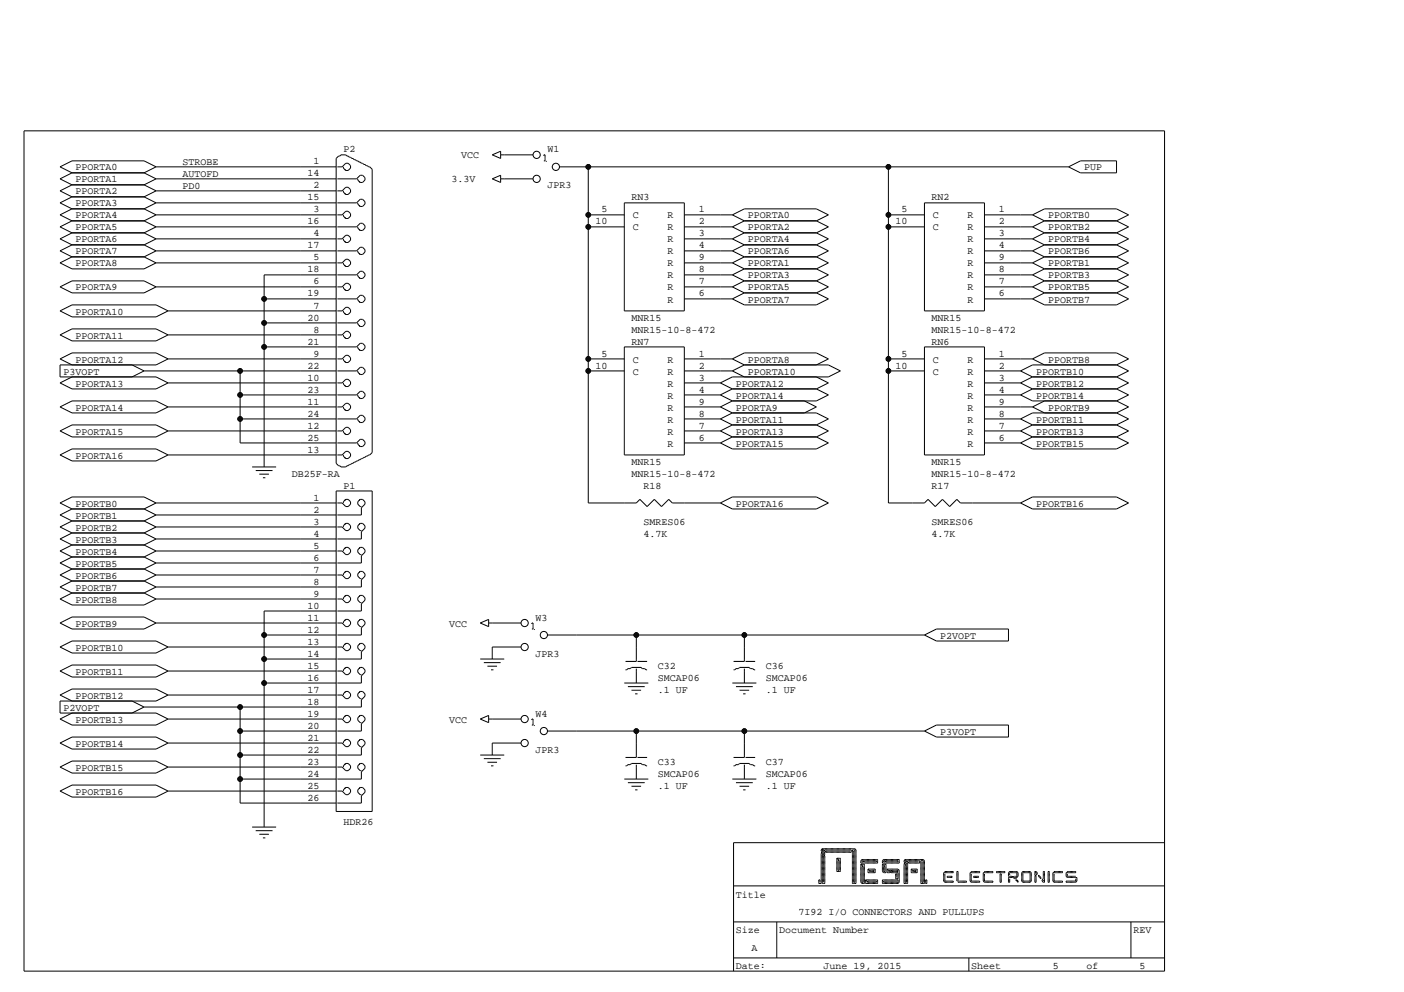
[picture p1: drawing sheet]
<svg xmlns="http://www.w3.org/2000/svg" width="297mm" height="210mm" viewBox="0 0 297 210" stroke-linecap="round" stroke-linejoin="round" font-family="sans-serif">
<g fill="none" stroke="#000" stroke-width=".21">
<path d="M5.1 27.7h241.3v177.8h-241.3zM15.2 36.6h15.3M15.2 36.6l-2.5 1.2 2.5 1.3M15.2 39.1h15.3M15.2 39.1l-2.5 1.3 2.5 1.3M30.5 36.6l2.5 1.2M30.5 39.1l2.5 1.3M33 35.3l-2.5-1.3h-15.3l-2.5 1.3 2.5 1.3M33 37.8h38.1M33 35.3h38.1M33 35.3l-2.5 1.3M33 37.8l-2.5 1.3"/>
<path d="M71.1 33.5l1-.7h1.1l4.3 2.3 .7 .2 .5 .5v60l-.5 .5-1.7 .7-3.3 1.8h-1.1l-1-.8zM71.4 37.8h4l.8-.7h.5l.5 .5v.5l-.5 .5h-.5l-.5-.5v-.3M71.4 35.3h1l.8-.8h.5l.5 .6v.5l-.5 .5h-.5l-.6-.5v-.3M104.1 32.8l1.8-.8v1.5zM104.1 37.8l1.8-.7v1.5zM105.9 32.8h6.9M105.9 37.8h6.9M115.1 32.8h.1M115.1 32.8h.2v1.2h-.2M115.6 34h.1M118.4 35.3h107.7M124.5 35.3v71.1h10.1l.8-.7 1.5 1.5 1.5-1.5 1.6 1.5 1.5-1.5 .7 .7h10.2"/>
<path d="M188 35.3v71.1h7.6l.7-.7 1.6 1.5 1.5-1.5 1.5 1.5 1.5-1.5 .8 .7h12.7M226.1 35.3l2.5-1.3h7.6v2.6h-7.6zM15.2 44.2h15.3M15.2 46.7h15.3M15.2 49.3h15.3M15.2 41.7h15.3M15.2 41.7l-2.5 1.2 2.5 1.3M15.2 51.8l-2.5 1.3 2.5 1.3M15.2 44.2l-2.5 1.3 2.5 1.2M15.2 54.4l-2.5 1.2 2.5 1.3h15.3l2.5-1.3M15.2 46.7l-2.5 1.3 2.5 1.3M15.2 49.3l-2.5 1.2 2.5 1.3"/>
<path d="M15.2 51.8h15.3M15.2 54.4h15.3M30.5 44.2l2.5 1.3M30.5 46.7l2.5 1.3M30.5 49.3l2.5 1.2M30.5 51.8l2.5 1.3M30.5 41.7l2.5 1.2M30.5 54.4l2.5 1.2M33 45.5h38.1M33 48h38.1M33 50.5h38.1M33 53.1h38.1"/>
<path d="M33 55.6h38.1M33 42.9h38.1M33 40.4h38.1M33 40.4l-2.5 1.3M33 42.9l-2.5 1.3M33 45.5l-2.5 1.2M33 48l-2.5 1.3M33 50.5l-2.5 1.3M33 53.1l-2.5 1.3M71.1 58.2h-15.2v40.6M71.4 45.5h1l.8-.8h.5l.5 .5v.5l-.5 .5h-.5l-.6-.5v-.2M71.4 48h4l.8-.8h.5l.5 .6v.5l-.5 .5h-.5l-.5-.5v-.3"/>
<path d="M71.4 50.5h1l.8-.7h.5l.5 .5v.5l-.5 .5h-.5l-.6-.5v-.3M71.4 53.1h4l.8-.8h.5l.5 .5v.5l-.5 .5h-.5l-.5-.5v-.2M71.4 55.6h1l.8-.7h.5l.5 .5v.5l-.5 .5h-.5l-.6-.5v-.3M71.4 58.2h4l.8-.8h.5l.5 .5v.5l-.5 .5h-.5l-.5-.5v-.2M71.4 42.9h4l.8-.7h.5l.5 .5v.5l-.5 .5h-.5l-.5-.5v-.3M71.4 40.4h1l.8-.8h.5l.5 .5v.5l-.5 .5h-.5l-.6-.5v-.2M124.5 45.5h7.6M124.5 48h7.6M132.1 42.9h12.7v22.9h-12.7zM144.8 45.5h10.1M144.8 48h10.1M144.8 50.5h10.1"/>
<path d="M144.8 53.1h10.1M144.8 55.6h10.1M144.8 58.2h10.1M154.9 45.5l2.6-1.3h15.2l2.6 1.3-2.6 1.2M154.9 45.5l2.6 1.2M154.9 48l2.6 1.3M154.9 55.6l2.6 1.3M154.9 58.2l2.6 1.2M154.9 50.5l2.6 1.3M154.9 53.1l2.6 1.3M157.5 46.7h15.2M157.5 49.3h15.2"/>
<path d="M157.5 46.7l-2.6 1.3M157.5 51.8h15.2M157.5 54.4h15.2M157.5 56.9h15.2M157.5 59.4h15.2M157.5 54.4l-2.6 1.2M157.5 56.9l-2.6 1.3M157.5 49.3l-2.6 1.2M157.5 59.4l-2.6 1.3M157.5 51.8l-2.6 1.3M172.7 54.4l2.6 1.2-2.6 1.3M172.7 56.9l2.6 1.3-2.6 1.2"/>
<path d="M172.7 46.7l2.6 1.3-2.6 1.3M172.7 49.3l2.6 1.2-2.6 1.3M172.7 59.4l2.6 1.3-2.6 1.3M172.7 51.8l2.6 1.3-2.6 1.3M188 45.5h7.6M188 48h7.6M195.6 42.9h12.7v22.9h-12.7zM208.3 45.5h10.1M208.3 48h10.1M208.3 50.5h10.1M208.3 53.1h10.1M208.3 55.6h10.1"/>
<path d="M208.3 58.2h10.1M218.4 45.5l2.6 1.2M218.4 45.5l2.6-1.3h15.2l2.6 1.3-2.6 1.2M218.4 48l2.6 1.3M218.4 55.6l2.6 1.3M218.4 58.2l2.6 1.2M218.4 50.5l2.6 1.3M218.4 53.1l2.6 1.3M221 46.7h15.2M221 46.7l-2.6 1.3M221 49.3h15.2M221 51.8h15.2"/>
<path d="M221 54.4h15.2M221 56.9h15.2M221 59.4h15.2M221 54.4l-2.6 1.2M221 56.9l-2.6 1.3M221 49.3l-2.6 1.2M221 59.4l-2.6 1.3M221 51.8l-2.6 1.3M236.2 54.4l2.6 1.2-2.6 1.3M236.2 56.9l2.6 1.3-2.6 1.2M236.2 46.7l2.6 1.3-2.6 1.3M236.2 59.4l2.6 1.3-2.6 1.3"/>
<path d="M236.2 49.3l2.6 1.2-2.6 1.3M236.2 51.8l2.6 1.3-2.6 1.3M12.7 60.7l2.5-1.3h15.3l2.5 1.3-2.5 1.3h-15.3zM12.7 65.8l2.5-1.3h17.8l2.6 1.3-2.6 1.3h-17.8zM12.7 70.9l2.5-1.3h17.8l2.6 1.3-2.6 1.2h-17.8zM15.2 79.8l-2.5 1.2 2.5 1.3h17.8l2.6-1.3M27.9 77.2l2.6 1.3M30.5 78.5h40.6M30.5 78.5l-2.6 1.3M33 60.7h38.1M35.6 65.8h35.5M35.6 75.9h35.5"/>
<path d="M35.6 70.9h35.5M35.6 75.9l-2.6-1.2h-17.8l-2.5 1.2 2.5 1.3M35.6 75.9l-2.6 1.3h-20.3v2.6h20.3l2.6 1.2M50.8 78.5v15.2h20.3M55.9 63.2h15.2M55.9 73.4h15.2M55.9 68.3h15.2M71.4 60.7h1l.8-.8h.5l.5 .6v.5l-.5 .5h-.5l-.6-.5v-.3M71.4 63.2h4l.8-.7h.5l.5 .5v.5l-.5 .5h-.5l-.5-.5v-.3M71.4 65.8h1l.8-.8h.5l.5 .5v.5l-.5 .5h-.5l-.6-.5v-.2M71.4 78.5h4l.8-.8h.5l.5 .5v.5l-.5 .5h-.5l-.5-.5v-.2M71.4 75.9h1l.8-.7h.5l.5 .5v.5l-.5 .5h-.5l-.6-.5v-.3"/>
<path d="M71.4 73.4h4l.8-.8h.5l.5 .6v.5l-.5 .5h-.5l-.5-.5v-.3M71.4 70.9h1l.8-.8h.5l.5 .5v.5l-.5 .5h-.5l-.6-.5v-.2M71.4 68.3h4l.8-.7h.5l.5 .5v.5l-.5 .5h-.5l-.5-.5v-.3M124.5 78.5h7.6M124.5 75.9h7.6M132.1 73.4h12.7v22.9h-12.7zM144.8 60.7h10.1M144.8 63.2h10.1M144.8 78.5h10.1M144.8 75.9h10.1M154.9 60.7l2.6 1.3M154.9 75.9l2.6-1.2h15.2l2.6 1.2-2.6 1.3"/>
<path d="M154.9 75.9l2.6 1.3M154.9 78.5l2.6 1.3M157.5 62h15.2M157.5 62l-2.6 1.2M157.5 77.2h17.8l2.5 1.3-2.5 1.3h-20.4l-2.5 1.2M157.5 77.2l-2.6 1.3M172.7 62l2.6 1.2-2.6 1.3h-15.2l-2.6-1.3M172.7 79.8l2.6 1.2-2.6 1.3M188 78.5h7.6M188 75.9h7.6M195.6 73.4h12.7v22.9h-12.7zM208.3 60.7h10.1"/>
<path d="M208.3 63.2h10.1M208.3 78.5h7.6M208.3 75.9h10.1M215.9 78.5l2.5 1.3M218.4 60.7l2.6 1.3M218.4 75.9l2.6 1.3M218.4 75.9l2.6-1.2h15.2l2.6 1.2-2.6 1.3M218.4 79.8h17.8M218.4 79.8l-2.5 1.2M221 62h15.2M221 62l-2.6 1.2M236.2 62l2.6 1.2-2.6 1.3h-15.2l-2.6-1.3"/>
<path d="M236.2 77.2h-17.8l-2.5 1.3M236.2 77.2l2.6 1.3-2.6 1.3M236.2 79.8l2.6 1.2-2.6 1.3M12.7 96.3l2.5-1.3h17.8l2.6 1.3-2.6 1.2h-17.8zM12.7 86.1l2.5-1.3h17.8l2.6 1.3-2.6 1.3h-17.8zM12.7 91.2l2.5-1.3h17.8l2.6 1.3-2.6 1.3h-17.8zM35.6 96.3h35.5M35.6 91.2h35.5M35.6 86.1h35.5M35.6 81h35.5M50.8 88.6h20.3M50.8 83.6h20.3"/>
<path d="M53.3 98.8h5.1M54.1 99.6h3.6M71.4 96.3h1l.8-.8h.5l.5 .5v.5l-.5 .5h-.5l-.6-.5v-.2M71.4 93.7h4l.8-.7h.5l.5 .5v.5l-.5 .5h-.5l-.5-.5v-.3M71.4 91.2h1l.8-.8h.5l.5 .5v.5l-.5 .5h-.5l-.6-.5v-.2M71.4 88.6h4l.8-.7h.5l.5 .5v.5l-.5 .5h-.5l-.5-.5v-.3M71.4 86.1h1l.8-.8h.5l.5 .6v.5l-.5 .5h-.5l-.6-.5v-.3M71.4 83.6h4l.8-.8h.5l.5 .5v.5l-.5 .5h-.5l-.5-.5v-.2M71.4 81h1l.8-.7h.5l.5 .5v.5l-.5 .5h-.5l-.6-.5v-.3M144.8 93.7h7.6M144.8 91.2h7.6M144.8 88.6h7.6"/>
<path d="M144.8 86.1h7.6M144.8 83.6h7.6M144.8 81h7.6M152.4 86.1l2.5 1.3M152.4 88.6l2.5 1.3M152.4 81l2.5 1.3M152.4 91.2l2.5 1.3M152.4 83.6l2.5 1.2M154.9 87.4h17.8l2.6 1.2-2.6 1.3M154.9 89.9h17.8M154.9 82.3h17.8M154.9 92.5h17.8"/>
<path d="M154.9 84.8l-2.5 1.3M154.9 87.4l-2.5 1.2M154.9 89.9l-2.5 1.3M154.9 82.3l-2.5 1.3M154.9 92.5l-2.5 1.2M170.2 84.8l2.5 1.3-2.5 1.3M172.7 82.3l2.6 1.3-2.6 1.2h-17.8M172.7 92.5l2.6 1.2-2.6 1.3h-17.8l-2.5-1.3M172.7 89.9l2.6 1.3-2.6 1.3M208.3 93.7h7.6M208.3 91.2h7.6M208.3 88.6h7.6"/>
<path d="M208.3 86.1h10.1M208.3 83.6h7.6M208.3 81h7.6M215.9 88.6l2.5 1.3M215.9 91.2l2.5 1.3M215.9 81l2.5 1.3M215.9 83.6l2.5 1.2h17.8M218.4 89.9h17.8M218.4 82.3h17.8M218.4 89.9l-2.5 1.3M218.4 92.5h17.8M218.4 82.3l-2.5 1.3"/>
<path d="M218.4 92.5l-2.5 1.2M218.4 86.1l2.6 1.3M221 84.8l-2.6 1.3M236.2 92.5l2.6 1.2-2.6 1.3h-17.8l-2.5-1.3M236.2 84.8l2.6 1.3-2.6 1.3M236.2 87.4h-17.8l-2.5 1.2M236.2 87.4l2.6 1.2-2.6 1.3M236.2 89.9l2.6 1.3-2.6 1.3M236.2 82.3l2.6 1.3-2.6 1.2M15.2 107.7h15.3M15.2 107.7l-2.5 1.3 2.5 1.2M15.2 110.2h15.3"/>
<path d="M15.2 110.2l-2.5 1.3 2.5 1.3M15.2 112.8h15.3M15.2 112.8l-2.5 1.2 2.5 1.3M15.2 115.3h15.3M15.2 115.3l-2.5 1.3 2.5 1.3M15.2 117.9h15.3M15.2 117.9l-2.5 1.2 2.5 1.3M30.5 115.3l2.5 1.3M30.5 117.9l2.5 1.2M30.5 107.7l2.5 1.3M30.5 110.2l2.5 1.3M30.5 112.8l2.5 1.2"/>
<path d="M33 106.4l-2.5-1.2h-15.3l-2.5 1.2 2.5 1.3M33 106.4l-2.5 1.3M33 109l-2.5 1.2M33 111.5l-2.5 1.3M33 114l-2.5 1.3M33 106.4h38.1M33 109h38.1M33 111.5h38.1M33 114h38.1M33 116.6h38.1M33 119.1h38.1M33 116.6l-2.5 1.3"/>
<path d="M33 119.1l-2.5 1.3M54.9 100.3h2M55.6 101.1h.5M71.1 103.9h7.6v67.8h-7.6zM71.4 106.4h1l.8 .8h.5l.5-.5v-.5l-.5-.5h-.5l-.6 .5v.2M71.4 111.5h1l.8 .8h.5l.5-.5v-.5l-.5-.6h-.5l-.6 .6v.2M71.4 116.6h1l.8 .7h.5l.5-.5v-.5l-.5-.5h-.5l-.6 .5v.3M76.5 107.2h-.3l-.5-.5v-.5l.5-.5h.5l.5 .5v.5l-.7 .7v1.6h-5.1M76.5 112.3h-.3l-.5-.5v-.5l.5-.6h.5l.5 .6v.5l-.7 .7v1.5h-5.1M76.5 117.3h-.3l-.5-.5v-.5l.5-.5h.5l.5 .5v.5l-.7 .8v1.5h-5.1M152.4 106.4l2.5-1.2h17.8l2.6 1.2-2.6 1.3h-17.8zM215.9 106.4l2.5-1.2h17.8l2.6 1.2-2.6 1.3h-17.8z"/>
<path d="M12.7 131.8l2.5-1.2h15.3l2.5 1.2-2.5 1.3h-15.3zM12.7 136.9l2.5-1.3h17.8l2.6 1.3-2.6 1.3h-17.8zM15.2 120.4h15.3M15.2 120.4l-2.5 1.3 2.5 1.2M15.2 122.9h15.3M15.2 122.9l-2.5 1.3 2.5 1.3M15.2 125.5h15.3M15.2 125.5l-2.5 1.2 2.5 1.3h15.3l2.5-1.3M30.5 120.4l2.5 1.3M30.5 122.9l2.5 1.3M30.5 125.5l2.5 1.2M33 121.7h38.1"/>
<path d="M33 124.2h38.1M33 126.7h38.1M33 131.8h38.1M33 121.7l-2.5 1.2M33 124.2l-2.5 1.3M35.6 136.9h35.5M55.9 134.4h15.2M55.9 139.4h15.2M71.1 129.3h-15.2v45.7M71.4 121.7h1l.8 .7h.5l.5-.5v-.5l-.5-.5h-.5l-.6 .5v.3M71.4 126.7h1l.8 .8h.5l.5-.5v-.5l-.5-.5h-.5l-.6 .5v.2M71.4 131.8h1l.8 .8h.5l.5-.5v-.5l-.5-.5h-.5l-.6 .5v.2"/>
<path d="M71.4 136.9h1l.8 .8h.5l.5-.5v-.5l-.5-.6h-.5l-.6 .6v.2M76.5 122.4h-.3l-.5-.5v-.5l.5-.5h.5l.5 .5v.5l-.7 .8v1.5h-5.1M76.5 127.5h-.3l-.5-.5v-.5l.5-.5h.5l.5 .5v.5l-.7 .8v1.5h-5.1M76.5 132.6h-.3l-.5-.5v-.5l.5-.5h.5l.5 .5v.5l-.7 .7v1.6h-5.1M76.5 137.7h-.3l-.5-.5v-.5l.5-.6h.5l.5 .6v.5l-.7 .7v1.5h-5.1M101.6 139.4h5.1M101.6 131.8l1.8-.7v1.5zM103.4 131.8h6.8M110.2 136.9h-6.1v2.5M112.5 131.8h.1M112.5 131.8h.3v1.3h-.3M113 133.1h.1"/>
<path d="M115.8 134.4h79.8M134.6 134.4v5.6h-2.3M134.9 140h2M157.5 134.4v5.6h-2.3M157.7 140h2.1M195.6 134.4l2.5-1.3h15.3v2.5h-15.3zM12.7 142l2.5-1.3h17.8l2.6 1.3-2.6 1.3h-17.8zM12.7 157.2l2.5-1.2h17.8l2.6 1.2-2.6 1.3h-17.8zM15.2 150.9l-2.5 1.2 2.5 1.3h17.8l2.6-1.3M27.9 148.3l2.6 1.3M30.5 149.6h40.6M30.5 149.6l-2.6 1.3"/>
<path d="M35.6 147.1l-2.6 1.2h-20.3v2.6h20.3l2.6 1.2M35.6 142h35.5M35.6 147.1h35.5M35.6 152.1h35.5M35.6 157.2h35.5M35.6 147.1l-2.6-1.3h-17.8l-2.5 1.3 2.5 1.2M50.8 154.7h20.3M50.8 159.8h20.3M50.8 149.6v20.3h20.3M55.9 144.5h15.2M71.4 142h1l.8 .7h.5l.5-.5v-.5l-.5-.5h-.5l-.6 .5v.3M71.4 147.1h1l.8 .7h.5l.5-.5v-.5l-.5-.5h-.5l-.6 .5v.3"/>
<path d="M71.4 152.1h1l.8 .8h.5l.5-.5v-.5l-.5-.5h-.5l-.6 .5v.2M71.4 157.2h1l.8 .8h.5l.5-.5v-.5l-.5-.5h-.5l-.6 .5v.2M76.5 142.7h-.3l-.5-.5v-.5l.5-.5h.5l.5 .5v.5l-.7 .8v1.5h-5.1M76.5 147.8h-.3l-.5-.5v-.5l.5-.5h.5l.5 .5v.5l-.7 .8v1.5h-5.1M76.5 152.9h-.3l-.5-.5v-.5l.5-.5h.5l.5 .5v.5l-.7 .8v1.5h-5.1M76.5 158h-.3l-.5-.5v-.5l.5-.5h.5l.5 .5v.5l-.7 .7v1.6h-5.1M101.6 159.8h5.1M101.6 152.1l1.8-.7v1.5zM102.4 140.2h3.5M103.1 141h2.1M103.4 152.1h6.8M103.9 141.7h.5"/>
<path d="M110.2 157.2h-6.1v2.6M112.5 152.1h.1M112.5 152.1h.3v1.3h-.3M113 153.4h.1M115.8 154.7h79.8M132.1 144.5h5.1M132.3 141.7h.3l.2-.2h.6l.2-.3h2l.3 .3h.5l.3 .2h.2M132.8 145.3h3.6M133.6 146.1h2M134.4 146.8h.5M134.6 141.5v3M134.6 154.7v5.6h-2.3"/>
<path d="M154.9 144.5h5.1M155.2 141.7h.2l.3-.2h.5l.3-.3h2l.3 .3h.5l.2 .2h.3M155.7 145.3h3.6M156.5 146.1h2M157.2 146.8h.5M157.5 154.7v5.6h-2.3M157.5 141.5v3M195.6 154.7l2.5-1.3h15.3v2.6h-15.3zM12.7 162.3l2.5-1.3h17.8l2.6 1.3-2.6 1.3h-17.8zM12.7 167.4l2.5-1.3h17.8l2.6 1.3-2.6 1.3h-17.8zM35.6 162.3h35.5M35.6 167.4h35.5"/>
<path d="M50.8 164.8h20.3M53.3 175h5.1M54.1 175.8h3.6M54.9 176.5h2M55.6 177.3h.5M71.4 162.3h1l.8 .8h.5l.5-.5v-.5l-.5-.6h-.5l-.6 .6v.2M71.4 167.4h1l.8 .7h.5l.5-.5v-.5l-.5-.5h-.5l-.6 .5v.3M76.5 163.1h-.3l-.5-.5v-.5l.5-.6h.5l.5 .6v.5l-.7 .7v1.5h-5.1M76.5 168.1h-.3l-.5-.5v-.5l.5-.5h.5l.5 .5v.5l-.7 .8v1.5h-5.1M102.4 160.5h3.5M103.1 161.3h2.1M103.9 162.1h.5"/>
<path d="M132.1 164.8h5.1M132.3 162.1h.3l.2-.3h.6l.2-.3h2l.3 .3h.5l.3 .3h.2M132.8 165.6h3.6M133.6 166.4h2M134.4 167.1h.5M134.6 161.8v3M134.9 160.3h2M154.9 164.8h5.1M155.2 162.1h.2l.3-.3h.5l.3-.3h2l.3 .3h.5l.2 .3h.3M155.7 165.6h3.6M156.5 166.4h2M157.2 167.1h.5"/>
<path d="M157.5 161.8v3M157.7 160.3h2.1M174 179.6h6.8l.3 .2v7.1h-.8v-7.1h.5v6.9h-.2v-6.6M174 179.6l.8 .7h5.3v-.5h-5.6l-.8 .8v6.3h-.5v-.7h.3v.5M174 179.6v.5l-.3 .2 .8 .8v5.8h-.5v-6.1l.8-.7h5M174 179.6l-.3 .2v.3M246.4 178.3h-91.2v27.2M155.2 195.1h91.2M155.2 187.5h91.2M164.3 195.1v7.6M174.2 180.3l.3 .3v.2l-.3 .3v5.6M177 181.6h.8v2.8h-.8z"/>
<path d="M177 181.6l.5 .5v2.1h-.2v-2.1l.2-.2M182.1 182.9h.8v4h-.5l-.3-.2zM182.1 182.9l.5 .5v3.3h-.2v-3.3l.2-.3M182.1 182.1l.3-.2h3.3v.7h-3.6zM182.4 181.9l.5 .5h2.5v-.3h-2.5l-.3 .3h-.2v-.3M183.1 186.2h2.6v.7h-2.6zM183.1 186.2l.5 .5h1.8v-.3h-1.8l-.2 .3M183.6 183.9l.6 .5h.7v-.2h-.7l-.3 .2M183.6 183.9h1.6v.8h-1.6zM186.7 182.9h.8v1.8h-.6l-.2-.3zM186.7 182.9l.5 .5v1h-.3v-1l.3-.3M186.7 182.1l.2-.2h3.3v.7h-3.5z"/>
<path d="M186.9 181.9l.6 .5h2.5v-.3h-2.5l-.3 .3h-.3v-.3M187.7 183.9h2.3l.2 .3v2.5l-.2 .2h-3.3v-.7h3.3v.5h-3.1v-.3h2.8M187.7 183.9v.8h.5l.5-.5h1.3v.2h-1.3l-.2-.2h-.3l-.2 .2M187.7 183.9l.8 .8h1.5v1.2h-.5v-1h.2v.8M191.5 181.9h3.8l.3 .2v4.8h-.8v-4.8h.5v4.6h-.2v-4.3M191.5 181.9l.8 .7h2.3v-.5h-2.6l-.7 .8v4h.7v-4.3l.3-.2h2M191.5 181.9v.5l-.2 .2 .5 .5v3.6h-.3v-3.6l.3-.2v-.3M191.5 181.9l-.2 .2v.3M192.8 183.9l.5 .5h.5v-.2h-.5l-.3 .2M192.8 183.9h1.3v.8h-1.3zM195.8 186.2h.3v.7h-.3zM199.9 184.4h.1"/>
<path d="M199.9 184.4h1.8v.3h-2.1v1.7l.3 .3h1.8v-.3h-1.8v-1.5M200.4 185.4h1v.3h-1zM202.4 186.4v-2h.3v2.3h1.8v-.3h-1.6M205.5 184.4h.1M205.5 184.4h1.8v.3h-2.1v1.7l.3 .3h1.8v-.3h-1.8v-1.5M206 185.4h1v.3h-1zM208.3 184.4h.1M208.3 184.4h1.8v.3h-2.1v1.7l.3 .3h1.8v-.3h-1.8v-1.5M210.8 184.4h1.8v.3h-1.8zM211.6 184.9h.2v1.8h-.2zM213.4 184.7l.2-.3h1.5l.3 .3v.7l-.5 .5h-.3l-.5-.5h-.7zM213.6 184.4l.3 .3h1.2v.7l-.2 .3h-.3l-.2-.3-.3 .3h-.7v1h.2v-.8"/>
<path d="M213.6 184.7v.5M214.6 185.4h.3M214.9 186.2h.2l.3 .2v.3zM216.2 184.7l.2-.3h1.5l.3 .3v1.7l-.3 .3h-1.5l-.2-.3zM216.4 184.4l.3 .3h1.2v1.7h-1.5v-1.7M218.9 184.4v.8l.3 .2v1.3h-.3v-1.3l.6-.5v-.2l-.3-.3zM218.9 184.4l.3 .3v.2M219.7 185.2l.5 .5v.2l-.5-.5zM220.7 184.4h.3v2.3h-.3l-.2-.3v-.2l.2-.3zM220.7 186.2v.2M221.7 184.4h.3v2.3h-.3zM223 184.4h.1"/>
<path d="M223 184.4h1.8v.3h-2v1.7l.2 .3h1.8v-.3h-1.8v-1.5M225.8 184.4h.1M225.8 184.4h1.8v.3h-2v.7l.2 .3h2v.7l-.2 .3h-2v-.3h2v-.5M225.8 184.9v.5h1.8M239.3 195.1v7.6M155.2 202.7h91.2M205 202.7v2.8"/>
<circle cx="113.5" cy="37.8" r=".76"/>
<circle cx="113.5" cy="32.8" r=".76"/>
<circle cx="117.6" cy="35.3" r=".76"/>
<circle cx="124.5" cy="35.3" r=".36"/>
<circle cx="124.5" cy="35.3" r=".43"/>
<circle cx="124.5" cy="35.3" r=".51"/>
<circle cx="124.5" cy="35.3" r=".2"/>
<circle cx="124.5" cy="35.3" r=".28"/>
<circle cx="124.5" cy="35.3" r=".13"/>
<circle cx="188" cy="35.3" r=".36"/>
<circle cx="188" cy="35.3" r=".43"/>
<circle cx="188" cy="35.3" r=".51"/>
<circle cx="188" cy="35.3" r=".2"/>
<circle cx="188" cy="35.3" r=".28"/>
<circle cx="188" cy="35.3" r=".13"/>
<circle cx="124.5" cy="48" r=".36"/>
<circle cx="124.5" cy="45.5" r=".36"/>
<circle cx="124.5" cy="48" r=".43"/>
<circle cx="124.5" cy="45.5" r=".43"/>
<circle cx="124.5" cy="45.5" r=".51"/>
<circle cx="124.5" cy="48" r=".51"/>
<circle cx="124.5" cy="45.5" r=".28"/>
<circle cx="124.5" cy="48" r=".28"/>
<circle cx="124.5" cy="48" r=".2"/>
<circle cx="124.5" cy="45.5" r=".2"/>
<circle cx="124.5" cy="45.5" r=".13"/>
<circle cx="124.5" cy="48" r=".13"/>
<circle cx="188" cy="45.5" r=".36"/>
<circle cx="188" cy="48" r=".36"/>
<circle cx="188" cy="45.5" r=".43"/>
<circle cx="188" cy="48" r=".43"/>
<circle cx="188" cy="45.5" r=".51"/>
<circle cx="188" cy="48" r=".51"/>
<circle cx="188" cy="45.5" r=".2"/>
<circle cx="188" cy="48" r=".2"/>
<circle cx="188" cy="45.5" r=".28"/>
<circle cx="188" cy="48" r=".28"/>
<circle cx="188" cy="45.5" r=".13"/>
<circle cx="188" cy="48" r=".13"/>
<circle cx="50.8" cy="78.5" r=".36"/>
<circle cx="50.8" cy="78.5" r=".43"/>
<circle cx="50.8" cy="78.5" r=".51"/>
<circle cx="50.8" cy="78.5" r=".2"/>
<circle cx="50.8" cy="78.5" r=".28"/>
<circle cx="50.8" cy="78.5" r=".13"/>
<circle cx="55.9" cy="63.2" r=".36"/>
<circle cx="55.9" cy="68.3" r=".36"/>
<circle cx="55.9" cy="73.4" r=".36"/>
<circle cx="55.9" cy="73.4" r=".43"/>
<circle cx="55.9" cy="63.2" r=".43"/>
<circle cx="55.9" cy="68.3" r=".43"/>
<circle cx="55.9" cy="73.4" r=".51"/>
<circle cx="55.9" cy="68.3" r=".51"/>
<circle cx="55.9" cy="63.2" r=".51"/>
<circle cx="55.9" cy="73.4" r=".2"/>
<circle cx="55.9" cy="63.2" r=".2"/>
<circle cx="55.9" cy="68.3" r=".2"/>
<circle cx="55.9" cy="73.4" r=".28"/>
<circle cx="55.9" cy="63.2" r=".28"/>
<circle cx="55.9" cy="68.3" r=".28"/>
<circle cx="55.9" cy="63.2" r=".13"/>
<circle cx="55.9" cy="68.3" r=".13"/>
<circle cx="55.9" cy="73.4" r=".13"/>
<circle cx="124.5" cy="78.5" r=".36"/>
<circle cx="124.5" cy="75.9" r=".36"/>
<circle cx="124.5" cy="75.9" r=".43"/>
<circle cx="124.5" cy="78.5" r=".43"/>
<circle cx="124.5" cy="78.5" r=".51"/>
<circle cx="124.5" cy="75.9" r=".51"/>
<circle cx="124.5" cy="75.9" r=".28"/>
<circle cx="124.5" cy="78.5" r=".28"/>
<circle cx="124.5" cy="78.5" r=".2"/>
<circle cx="124.5" cy="75.9" r=".2"/>
<circle cx="124.5" cy="75.9" r=".13"/>
<circle cx="124.5" cy="78.5" r=".13"/>
<circle cx="188" cy="78.5" r=".36"/>
<circle cx="188" cy="75.9" r=".36"/>
<circle cx="188" cy="78.5" r=".43"/>
<circle cx="188" cy="75.9" r=".43"/>
<circle cx="188" cy="75.9" r=".51"/>
<circle cx="188" cy="78.5" r=".51"/>
<circle cx="188" cy="78.5" r=".2"/>
<circle cx="188" cy="75.9" r=".2"/>
<circle cx="188" cy="75.9" r=".28"/>
<circle cx="188" cy="78.5" r=".28"/>
<circle cx="188" cy="78.5" r=".13"/>
<circle cx="188" cy="75.9" r=".13"/>
<circle cx="50.8" cy="83.6" r=".36"/>
<circle cx="50.8" cy="88.6" r=".36"/>
<circle cx="50.8" cy="83.6" r=".43"/>
<circle cx="50.8" cy="88.6" r=".43"/>
<circle cx="50.8" cy="83.6" r=".51"/>
<circle cx="50.8" cy="88.6" r=".51"/>
<circle cx="50.8" cy="83.6" r=".2"/>
<circle cx="50.8" cy="88.6" r=".2"/>
<circle cx="50.8" cy="83.6" r=".28"/>
<circle cx="50.8" cy="88.6" r=".28"/>
<circle cx="50.8" cy="83.6" r=".13"/>
<circle cx="50.8" cy="88.6" r=".13"/>
<circle cx="55.9" cy="134.4" r=".36"/>
<circle cx="55.9" cy="139.4" r=".36"/>
<circle cx="55.9" cy="134.4" r=".43"/>
<circle cx="55.9" cy="139.4" r=".43"/>
<circle cx="55.9" cy="139.4" r=".51"/>
<circle cx="55.9" cy="134.4" r=".51"/>
<circle cx="55.9" cy="139.4" r=".2"/>
<circle cx="55.9" cy="134.4" r=".2"/>
<circle cx="55.9" cy="134.4" r=".28"/>
<circle cx="55.9" cy="139.4" r=".28"/>
<circle cx="55.9" cy="139.4" r=".13"/>
<circle cx="55.9" cy="134.4" r=".13"/>
<circle cx="111" cy="131.8" r=".76"/>
<circle cx="111" cy="136.9" r=".76"/>
<circle cx="115.1" cy="134.4" r=".76"/>
<circle cx="134.6" cy="134.4" r=".36"/>
<circle cx="134.6" cy="134.4" r=".43"/>
<circle cx="134.6" cy="134.4" r=".51"/>
<circle cx="134.6" cy="134.4" r=".28"/>
<circle cx="134.6" cy="134.4" r=".2"/>
<circle cx="134.6" cy="134.4" r=".13"/>
<circle cx="157.5" cy="134.4" r=".36"/>
<circle cx="157.5" cy="134.4" r=".43"/>
<circle cx="157.5" cy="134.4" r=".51"/>
<circle cx="157.5" cy="134.4" r=".2"/>
<circle cx="157.5" cy="134.4" r=".28"/>
<circle cx="157.5" cy="134.4" r=".13"/>
<circle cx="50.8" cy="154.7" r=".36"/>
<circle cx="50.8" cy="159.8" r=".36"/>
<circle cx="50.8" cy="149.6" r=".36"/>
<circle cx="50.8" cy="159.8" r=".43"/>
<circle cx="50.8" cy="149.6" r=".43"/>
<circle cx="50.8" cy="154.7" r=".43"/>
<circle cx="50.8" cy="154.7" r=".51"/>
<circle cx="50.8" cy="159.8" r=".51"/>
<circle cx="50.8" cy="149.6" r=".51"/>
<circle cx="50.8" cy="154.7" r=".28"/>
<circle cx="50.8" cy="159.8" r=".28"/>
<circle cx="50.8" cy="149.6" r=".28"/>
<circle cx="50.8" cy="159.8" r=".2"/>
<circle cx="50.8" cy="149.6" r=".2"/>
<circle cx="50.8" cy="154.7" r=".2"/>
<circle cx="50.8" cy="159.8" r=".13"/>
<circle cx="50.8" cy="149.6" r=".13"/>
<circle cx="50.8" cy="154.7" r=".13"/>
<circle cx="55.9" cy="144.5" r=".36"/>
<circle cx="55.9" cy="144.5" r=".43"/>
<circle cx="55.9" cy="144.5" r=".51"/>
<circle cx="55.9" cy="144.5" r=".28"/>
<circle cx="55.9" cy="144.5" r=".2"/>
<circle cx="55.9" cy="144.5" r=".13"/>
<circle cx="111" cy="152.1" r=".76"/>
<circle cx="111" cy="157.2" r=".76"/>
<circle cx="115.1" cy="154.7" r=".76"/>
<circle cx="134.6" cy="154.7" r=".36"/>
<circle cx="134.6" cy="154.7" r=".43"/>
<circle cx="134.6" cy="154.7" r=".51"/>
<circle cx="134.6" cy="154.7" r=".28"/>
<circle cx="134.6" cy="154.7" r=".2"/>
<circle cx="134.6" cy="154.7" r=".13"/>
<circle cx="157.5" cy="154.7" r=".36"/>
<circle cx="157.5" cy="154.7" r=".43"/>
<circle cx="157.5" cy="154.7" r=".51"/>
<circle cx="157.5" cy="154.7" r=".2"/>
<circle cx="157.5" cy="154.7" r=".28"/>
<circle cx="157.5" cy="154.7" r=".13"/>
<circle cx="50.8" cy="164.8" r=".36"/>
<circle cx="50.8" cy="164.8" r=".43"/>
<circle cx="50.8" cy="164.8" r=".51"/>
<circle cx="50.8" cy="164.8" r=".28"/>
<circle cx="50.8" cy="164.8" r=".2"/>
<circle cx="50.8" cy="164.8" r=".13"/>
</g>
<g font-size="2.1">
<text x="38.6" y="34.9">STROBE</text>
<text x="66.3" y="34.8">1</text>
<text x="72.6" y="32.3">P2</text>
<text x="97.5" y="33.5">VCC</text>
<text x="115.8" y="32.3">W1</text>
<text x="16" y="36.1">PPORTA0</text>
<text x="16" y="38.6">PPORTA1</text>
<text x="16" y="41.1">PPORTA2</text>
<text x="38.6" y="37.4">AUTOFD</text>
<text x="38.6" y="40">PD0</text>
<text x="65" y="37.3">14</text>
<text x="66.3" y="39.9">2</text>
<text x="95.5" y="38.6">3.3V</text>
<text x="115.8" y="39.9">JPR3</text>
<text x="229.4" y="36.1">PUP</text>
<text x="16" y="43.7">PPORTA3</text>
<text x="16" y="46.2">PPORTA4</text>
<text x="65" y="47.5">16</text>
<text x="65" y="42.4">15</text>
<text x="66.3" y="45">3</text>
<text x="126" y="47.5">10</text>
<text x="127.3" y="45">5</text>
<text x="133.6" y="42.4">RN3</text>
<text x="133.9" y="46.2">C</text>
<text x="141.2" y="46.2">R</text>
<text x="147.8" y="45">1</text>
<text x="147.8" y="47.5">2</text>
<text x="158.2" y="46.2">PPORTA0</text>
<text x="189.5" y="47.5">10</text>
<text x="190.8" y="45">5</text>
<text x="197.1" y="42.4">RN2</text>
<text x="197.4" y="46.2">C</text>
<text x="204.7" y="46.2">R</text>
<text x="211.3" y="45">1</text>
<text x="211.3" y="47.5">2</text>
<text x="221.7" y="46.2">PPORTB0</text>
<text x="16" y="48.8">PPORTA5</text>
<text x="16" y="51.3">PPORTA6</text>
<text x="16" y="53.8">PPORTA7</text>
<text x="65" y="52.6">17</text>
<text x="66.3" y="50">4</text>
<text x="133.9" y="48.8">C</text>
<text x="141.2" y="48.8">R</text>
<text x="141.2" y="51.3">R</text>
<text x="141.2" y="53.8">R</text>
<text x="147.8" y="50">3</text>
<text x="147.8" y="52.6">4</text>
<text x="158.2" y="48.8">PPORTA2</text>
<text x="158.2" y="51.3">PPORTA4</text>
<text x="158.2" y="53.8">PPORTA6</text>
<text x="197.4" y="48.8">C</text>
<text x="204.7" y="48.8">R</text>
<text x="204.7" y="51.3">R</text>
<text x="204.7" y="53.8">R</text>
<text x="211.3" y="50">3</text>
<text x="211.3" y="52.6">4</text>
<text x="221.7" y="48.8">PPORTB2</text>
<text x="221.7" y="51.3">PPORTB4</text>
<text x="221.7" y="53.8">PPORTB6</text>
<text x="16" y="56.4">PPORTA8</text>
<text x="65" y="57.7">18</text>
<text x="66.3" y="55.1">5</text>
<text x="141.2" y="56.4">R</text>
<text x="141.2" y="58.9">R</text>
<text x="147.8" y="55.1">9</text>
<text x="147.8" y="57.7">8</text>
<text x="158.2" y="56.4">PPORTA1</text>
<text x="158.2" y="58.9">PPORTA3</text>
<text x="204.7" y="56.4">R</text>
<text x="204.7" y="58.9">R</text>
<text x="211.3" y="55.1">9</text>
<text x="211.3" y="57.7">8</text>
<text x="221.7" y="56.4">PPORTB1</text>
<text x="221.7" y="58.9">PPORTB3</text>
<text x="16" y="61.5">PPORTA9</text>
<text x="65" y="62.7">19</text>
<text x="66.3" y="65.3">7</text>
<text x="66.3" y="60.2">6</text>
<text x="141.2" y="61.5">R</text>
<text x="141.2" y="64">R</text>
<text x="147.8" y="60.2">7</text>
<text x="147.8" y="62.7">6</text>
<text x="158.2" y="61.5">PPORTA5</text>
<text x="158.2" y="64">PPORTA7</text>
<text x="204.7" y="61.5">R</text>
<text x="204.7" y="64">R</text>
<text x="211.3" y="60.2">7</text>
<text x="211.3" y="62.7">6</text>
<text x="221.7" y="61.5">PPORTB5</text>
<text x="221.7" y="64">PPORTB7</text>
<text x="16" y="66.5">PPORTA10</text>
<text x="16" y="71.6">PPORTA11</text>
<text x="65" y="67.8">20</text>
<text x="66.3" y="70.4">8</text>
<text x="133.6" y="67.8">MNR15</text>
<text x="133.6" y="70.4">MNR15-10-8-472</text>
<text x="197.1" y="67.8">MNR15</text>
<text x="197.1" y="70.4">MNR15-10-8-472</text>
<text x="16" y="76.7">PPORTA12</text>
<text x="65" y="78">22</text>
<text x="65" y="72.9">21</text>
<text x="66.3" y="75.4">9</text>
<text x="126" y="78">10</text>
<text x="127.3" y="75.4">5</text>
<text x="133.6" y="72.9">RN7</text>
<text x="133.9" y="76.7">C</text>
<text x="141.2" y="76.7">R</text>
<text x="147.8" y="75.4">1</text>
<text x="147.8" y="78">2</text>
<text x="158.2" y="76.7">PPORTA8</text>
<text x="189.5" y="78">10</text>
<text x="190.8" y="75.4">5</text>
<text x="197.1" y="72.9">RN6</text>
<text x="197.4" y="76.7">C</text>
<text x="204.7" y="76.7">R</text>
<text x="211.3" y="75.4">1</text>
<text x="211.3" y="78">2</text>
<text x="221.7" y="76.7">PPORTB8</text>
<text x="13.5" y="79.2">P3VOPT</text>
<text x="16" y="81.8">PPORTA13</text>
<text x="65" y="83.1">23</text>
<text x="65" y="80.5">10</text>
<text x="133.9" y="79.2">C</text>
<text x="141.2" y="79.2">R</text>
<text x="141.2" y="81.8">R</text>
<text x="147.8" y="80.5">3</text>
<text x="147.8" y="83.1">4</text>
<text x="155.7" y="81.8">PPORTA12</text>
<text x="158.2" y="79.2">PPORTA10</text>
<text x="197.4" y="79.2">C</text>
<text x="204.7" y="79.2">R</text>
<text x="204.7" y="81.8">R</text>
<text x="211.3" y="80.5">3</text>
<text x="211.3" y="83.1">4</text>
<text x="219.2" y="79.2">PPORTB10</text>
<text x="219.2" y="81.8">PPORTB12</text>
<text x="16" y="86.9">PPORTA14</text>
<text x="65" y="88.1">24</text>
<text x="65" y="85.6">11</text>
<text x="141.2" y="84.3">R</text>
<text x="141.2" y="86.9">R</text>
<text x="141.2" y="89.4">R</text>
<text x="147.8" y="85.6">9</text>
<text x="147.8" y="88.1">8</text>
<text x="155.7" y="86.9">PPORTA9</text>
<text x="155.7" y="89.4">PPORTA11</text>
<text x="155.7" y="84.3">PPORTA14</text>
<text x="204.7" y="84.3">R</text>
<text x="204.7" y="86.9">R</text>
<text x="204.7" y="89.4">R</text>
<text x="211.3" y="85.6">9</text>
<text x="211.3" y="88.1">8</text>
<text x="219.2" y="89.4">PPORTB11</text>
<text x="219.2" y="84.3">PPORTB14</text>
<text x="221.7" y="86.9">PPORTB9</text>
<text x="16" y="91.9">PPORTA15</text>
<text x="65" y="95.8">13</text>
<text x="65" y="93.2">25</text>
<text x="65" y="90.7">12</text>
<text x="141.2" y="91.9">R</text>
<text x="141.2" y="94.5">R</text>
<text x="147.8" y="90.7">7</text>
<text x="147.8" y="93.2">6</text>
<text x="155.7" y="91.9">PPORTA13</text>
<text x="155.7" y="94.5">PPORTA15</text>
<text x="204.7" y="91.9">R</text>
<text x="204.7" y="94.5">R</text>
<text x="211.3" y="90.7">7</text>
<text x="211.3" y="93.2">6</text>
<text x="219.2" y="91.9">PPORTB13</text>
<text x="219.2" y="94.5">PPORTB15</text>
<text x="16" y="97">PPORTA16</text>
<text x="61.7" y="100.8">DB25F-RA</text>
<text x="133.6" y="98.3">MNR15</text>
<text x="133.6" y="100.8">MNR15-10-8-472</text>
<text x="197.1" y="98.3">MNR15</text>
<text x="197.1" y="100.8">MNR15-10-8-472</text>
<text x="16" y="107.2">PPORTB0</text>
<text x="66.3" y="105.9">1</text>
<text x="72.6" y="103.4">P1</text>
<text x="136.1" y="103.4">R18</text>
<text x="155.7" y="107.2">PPORTA16</text>
<text x="197.1" y="103.4">R17</text>
<text x="219.2" y="107.2">PPORTB16</text>
<text x="16" y="109.7">PPORTB1</text>
<text x="16" y="112.3">PPORTB2</text>
<text x="66.3" y="108.5">2</text>
<text x="66.3" y="111">3</text>
<text x="66.3" y="113.5">4</text>
<text x="136.1" y="111">SMRES06</text>
<text x="136.1" y="113.5">4.7K</text>
<text x="197.1" y="111">SMRES06</text>
<text x="197.1" y="113.5">4.7K</text>
<text x="16" y="114.8">PPORTB3</text>
<text x="16" y="117.3">PPORTB4</text>
<text x="16" y="119.9">PPORTB5</text>
<text x="66.3" y="116.1">5</text>
<text x="66.3" y="118.6">6</text>
<text x="16" y="122.4">PPORTB6</text>
<text x="16" y="125">PPORTB7</text>
<text x="66.3" y="121.2">7</text>
<text x="66.3" y="123.7">8</text>
<text x="16" y="127.5">PPORTB8</text>
<text x="65" y="128.8">10</text>
<text x="65" y="131.3">11</text>
<text x="66.3" y="126.2">9</text>
<text x="113.3" y="131.3">W3</text>
<text x="16" y="132.6">PPORTB9</text>
<text x="16" y="137.7">PPORTB10</text>
<text x="65" y="133.9">12</text>
<text x="65" y="136.4">13</text>
<text x="95" y="132.6">VCC</text>
<text x="198.9" y="135.1">P2VOPT</text>
<text x="16" y="142.7">PPORTB11</text>
<text x="65" y="138.9">14</text>
<text x="65" y="141.5">15</text>
<text x="113.3" y="138.9">JPR3</text>
<text x="139.2" y="141.5">C32</text>
<text x="162.1" y="141.5">C36</text>
<text x="16" y="147.8">PPORTB12</text>
<text x="65" y="144">16</text>
<text x="65" y="146.6">17</text>
<text x="65" y="149.1">18</text>
<text x="139.2" y="144">SMCAP06</text>
<text x="139.2" y="146.6">.1 UF</text>
<text x="162.1" y="144">SMCAP06</text>
<text x="162.1" y="146.6">.1 UF</text>
<text x="13.5" y="150.4">P2VOPT</text>
<text x="16" y="152.9">PPORTB13</text>
<text x="65" y="151.6">19</text>
<text x="65" y="154.2">20</text>
<text x="95" y="152.9">VCC</text>
<text x="113.3" y="151.6">W4</text>
<text x="198.9" y="155.4">P3VOPT</text>
<text x="16" y="158">PPORTB14</text>
<text x="65" y="156.7">21</text>
<text x="65" y="159.3">22</text>
<text x="65" y="161.8">23</text>
<text x="113.3" y="159.3">JPR3</text>
<text x="139.2" y="161.8">C33</text>
<text x="162.1" y="161.8">C37</text>
<text x="16" y="163.1">PPORTB15</text>
<text x="65" y="164.3">24</text>
<text x="65" y="166.9">25</text>
<text x="139.2" y="164.3">SMCAP06</text>
<text x="139.2" y="166.9">.1 UF</text>
<text x="162.1" y="164.3">SMCAP06</text>
<text x="162.1" y="166.9">.1 UF</text>
<text x="16" y="168.1">PPORTB16</text>
<text x="65" y="169.4">26</text>
<text x="72.6" y="174.5">HDR26</text>
<text x="155.7" y="190">Title</text>
<text x="155.7" y="197.4">Size</text>
<text x="164.8" y="197.4">Document Number</text>
<text x="168.9" y="193.5">7I92 I/O CONNECTORS AND PULLUPS</text>
<text x="239.8" y="197.4">REV</text>
<text x="159" y="201.2">A</text>
<text x="155.7" y="205">Date:</text>
<text x="174.2" y="205">June 19, 2015</text>
<text x="205.5" y="205">Sheet</text>
<text x="222.8" y="205">5</text>
<text x="229.9" y="205">of</text>
<text x="241" y="205">5</text>
</g>
</svg>
